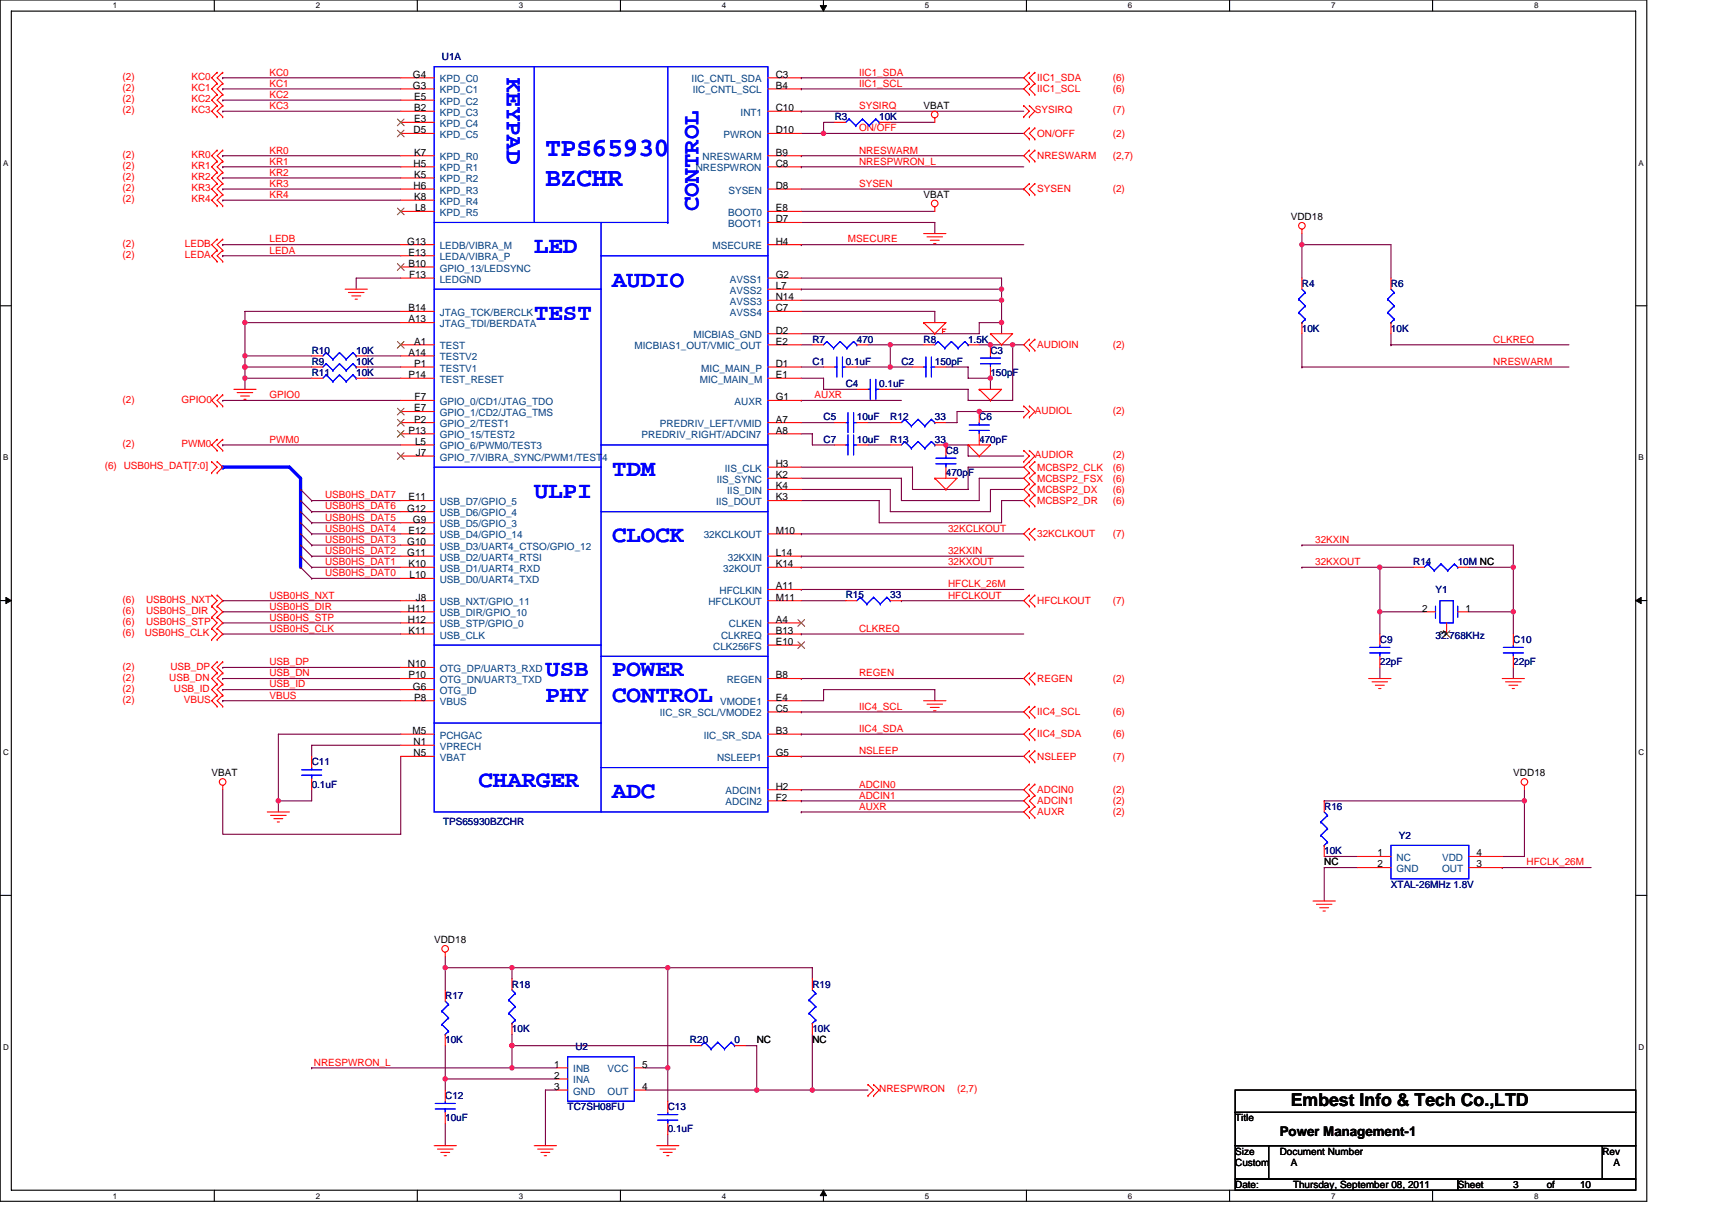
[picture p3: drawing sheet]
<svg xmlns="http://www.w3.org/2000/svg" width="297mm" height="210mm" viewBox="0 0 297 210" stroke-linecap="round" stroke-linejoin="round" font-family="sans-serif">
<path d="M0 0h285.7v208.5h-285.7zM2 1.9h281.8v204.6h-281.8z" fill="none" stroke="#000" stroke-width=".19"/>
<g fill="#fff">
<path d="M19.6 .2h.7v1.6h-.7z"/>
<path d="M19.6 206.8h.7v1.5h-.7z"/>
</g>
<path d="M37.2 0v1.9M37.2 206.5v2" fill="none" stroke="#000" stroke-width=".19"/>
<g fill="#fff">
<path d="M54.8 .2h.8v1.6h-.8z"/>
<path d="M54.8 206.8h.8v1.5h-.8z"/>
</g>
<path d="M72.4 0v1.9M72.4 206.5v2" fill="none" stroke="#000" stroke-width=".19"/>
<g fill="#fff">
<path d="M90 .2h.8v1.6h-.8z"/>
<path d="M90 206.8h.8v1.5h-.8z"/>
</g>
<path d="M107.7 0v1.9M107.7 206.5v2" fill="none" stroke="#000" stroke-width=".19"/>
<g fill="#fff">
<path d="M125.3 .2h.7v1.6h-.7z"/>
<path d="M125.3 206.8h.7v1.5h-.7z"/>
</g>
<path d="M142.9 0v1.9M142.9 206.5v2" fill="none" stroke="#000" stroke-width=".19"/>
<path d="M142.3 1h1.1l-.5 .9zM142.9 206.5l.5 1h-1.1z" fill="#000" stroke="#000" stroke-width=".17"/>
<g fill="#fff">
<path d="M160.5 .2h.7v1.6h-.7z"/>
<path d="M160.5 206.8h.7v1.5h-.7z"/>
</g>
<path d="M178.1 0v1.9M178.1 206.5v2" fill="none" stroke="#000" stroke-width=".19"/>
<g fill="#fff">
<path d="M195.7 .2h.8v1.6h-.8z"/>
<path d="M195.7 206.8h.8v1.5h-.8z"/>
</g>
<path d="M213.3 0v1.9M213.3 206.5v2" fill="none" stroke="#000" stroke-width=".19"/>
<g fill="#fff">
<path d="M230.9 .2h.8v1.6h-.8z"/>
<path d="M230.9 206.8h.8v1.5h-.8z"/>
</g>
<path d="M248.6 0v1.9M248.6 206.5v2" fill="none" stroke="#000" stroke-width=".19"/>
<g fill="#fff">
<path d="M266.2 .2h.7v1.6h-.7z"/>
<path d="M266.2 206.8h.7v1.5h-.7z"/>
<path d="M.5 27.5h.9v1.5h-.9z"/>
<path d="M284.3 27.5h.9v1.5h-.9z"/>
<path d="M.5 78.6h.9v1.6h-.9z"/>
<path d="M284.3 78.6h.9v1.6h-.9z"/>
</g>
<path d="M0 53.1h2M283.8 53.1h1.9" fill="none" stroke="#000" stroke-width=".19"/>
<g fill="#fff">
<path d="M.5 129.8h1v1.5h-1z"/>
<path d="M284.3 129.8h1v1.5h-1z"/>
</g>
<path d="M0 104.2h2M283.8 104.2h1.9" fill="none" stroke="#000" stroke-width=".19"/>
<path d="M1 103.7l1 .5-1 .6zM283.8 104.2l1-.5v1.1z" fill="#000" stroke="#000" stroke-width=".17"/>
<g fill="#fff">
<path d="M.5 181h1v1.5h-1z"/>
<path d="M284.3 181h1v1.5h-1z"/>
</g>
<path d="M0 155.4h2M283.8 155.4h1.9M214.3 189.2h69.5v3.8h-69.5zM214.3 193h69.5v5.8h-69.5zM214.3 198.8h5.8v5.8h-5.8zM220.1 198.8h57.9v5.8h-57.9zM278 198.8h5.8v5.8h-5.8zM214.3 204.6h38.6v1.9h-38.6zM252.9 204.6h30.9v1.9h-30.9z" fill="none" stroke="#000" stroke-width=".19"/>
<g fill="none" stroke="#800040" stroke-width=".19">
<path d="M38.6 13.5h.1M38.6 15.4h.1M38.6 17.4h.1M38.6 19.3h.1M38.6 13.5h30.9M38.6 15.4h30.9M38.6 19.3h30.9M38.6 17.4h30.9M139 13.5h.1M139 15.4h.1M139 19.3h.1M139 13.5h38.6"/>
<path d="M139 15.4h38.6M139 19.3h38.6M38.6 27h.1M38.6 29h.1M38.6 30.9h.1M38.6 32.8h.1M38.6 34.7h.1M38.6 27h30.9M38.6 29h30.9M38.6 30.9h30.9M38.6 32.8h30.9M38.6 34.7h30.9"/>
<path d="M139 27h.1M139 29h.1M139 36.7h23.2M139 38.6h23.2v1.9M139 27h38.6M139 29h38.6M139 32.8h38.6M142.9 23.2h.1M142.9 23.2h34.7M144.8 21.2h-1.9v2h-3.9M154.5 21.2h7.7M177.6 32.8h.1"/>
<path d="M38.6 42.5h.1M38.6 44.4h.1M38.6 42.5h30.9M38.6 44.4h30.9M42.5 56h27M42.5 56h.1M42.5 56v11.6M69.5 48.3h-7.7v1.9M69.5 54h-27v2M139 42.5h.1M139 48.3h34.8v1.9M139 50.2h34.8v1.9"/>
<path d="M139 50.2h.1M139 52.1h34.8M139 59.8h1.9M139 54h23.2v2M139 42.5h38.6M150.6 59.8h3.9M154.5 59.8h.1M154.5 59.8h5.7M154.5 59.8v3.9M169.9 59.8h1.9M171.8 59.8h.1M171.8 59.8h3.9"/>
<path d="M173.8 56h.1M173.8 56h-3.9v1.9h-30.9M173.8 52.1h.1M173.8 52.1v5.8M175.7 59.8v9.7h-7.7v-1.9h-13.5M175.7 59.8h.1M175.7 59.8h1.9M225.9 57.9v5.8M225.9 42.5h.1M225.9 40.5v2h15.4v5.8M225.9 42.5v5.8M241.3 57.9v1.9"/>
<path d="M241.3 59.8h.1M241.3 59.8h30.9M38.6 69.5h.1M38.6 77.2h.1M38.6 77.2h30.9M38.6 69.5h30.9M42.5 61.8h.1M42.5 61.8h11.6M42.5 63.7h.1M42.5 65.6h.1M42.5 65.6h11.6M42.5 63.7h11.6"/>
<path d="M63.7 61.8h5.8M63.7 63.7h5.8M63.7 65.6h5.8M139 63.7h3.9M139 65.6h3.9v2h5.8M139 73.3h5.8M139 75.3h1.9v1.9h3.9M139 69.5h.1M139 69.5h17.4M148.7 63.7h5.8M150.6 73.3h3.9M150.6 77.2h3.9"/>
<path d="M154.5 63.7h3.8M164.1 63.7h3.9v1.9h3.8M164.1 77.2h.1M164.1 77.2h3.9v1.9h9.6M169.9 71.4h-3.9v1.9h-1.9M169.9 71.4h.1M169.9 71.4h7.7M171.8 65.6h.1M171.8 65.6v2M225.9 63.7h.1M225.9 63.7h46.3M52.2 84.9h.1"/>
<path d="M52.2 86.9h.1M52.2 88.8h.1M52.2 90.7h.1M52.2 92.6h.1M52.2 94.6h.1M52.2 96.5h.1M52.2 98.4h.1M52.2 84.9l1.9 2M52.2 86.9l1.9 1.9M52.2 88.8l1.9 1.9M52.2 90.7l1.9 1.9M52.2 92.6l1.9 2"/>
<path d="M52.2 94.6l1.9 1.9M52.2 96.5l1.9 1.9M52.2 98.4l1.9 2M54.1 86.9h.1M54.1 88.8h.1M54.1 90.7h.1M54.1 92.6h.1M54.1 94.6h.1M54.1 96.5h.1M54.1 98.4h.1M54.1 86.9h15.4M54.1 88.8h15.4"/>
<path d="M54.1 90.7h15.4M54.1 92.6h15.4M54.1 94.6h15.4M54.1 96.5h15.4M54.1 98.4h15.4M139 81.1h19.3v3.8h9.7v-3.8h9.6M139 83h17.4v3.9h13.5v-3.9h7.7M139 84.9h15.5v3.9h17.3v-3.9h5.8M139 86.9h13.5v3.8h21.3v-3.8h3.8M139 96.5h.1M139 98.4h.1M139 92.6h.1"/>
<path d="M139 92.6h38.6M139 96.5h38.6M139 98.4h38.6M225.9 94.6h36.7v3.8M225.9 98.4h.1M225.9 94.6h.1M225.9 98.4h13.5M239.4 98.4h5.8M239.4 98.4h.1M239.4 98.4v11.6M254.8 98.4h7.8M262.6 98.4h.1"/>
<path d="M262.6 98.4v11.6M38.6 104.2h.1M38.6 106.2h.1M38.6 108.1h.1M38.6 110h.1M38.6 115.8h.1M38.6 117.8h.1M38.6 119.7h.1M38.6 104.2h30.9M38.6 106.2h30.9M38.6 108.1h30.9M38.6 110h30.9"/>
<path d="M38.6 115.8h30.9M38.6 117.8h30.9M38.6 119.7h30.9M54.1 100.4h.1M54.1 100.4h15.4M139 104.2h7.7M139 102.3h.1M139 110h.1M139 117.8h.1M139 110h38.6M139 117.8h38.6M139 102.3h38.6"/>
<path d="M156.4 104.2h.1M156.4 104.2h21.2M239.4 106.2h.1M239.4 115.8v2M239.4 106.2h7.7M254.8 106.2h7.8M262.6 115.8v2M262.6 106.2h.1M38.6 121.6h.1M38.6 121.6h30.9M48.3 139h.1M48.3 139v1.9"/>
<path d="M54.1 137.1v1.9h-5.8M69.5 131.3v13.5h-30.9v-7.7M69.5 127.4h-21.2v11.6M69.5 129.3h-15.4v2M139 121.6h3.9v-1.9h19.3v1.9M139 123.5h.1M139 127.4h.1M139 131.3h.1M139 137.1h.1M139 139h.1M139 139h38.6M139 123.5h38.6"/>
<path d="M139 127.4h38.6M139 131.3h38.6M139 137.1h38.6M229.8 139h.1M229.8 139h34.7M264.5 139v9.6h-3.9M264.5 137.1v1.9M139 140.9h.1M139 140.9h38.6M229.8 148.6h5.7M235.5 150.6h-5.7v5.8M260.6 150.6h.1"/>
<path d="M260.6 150.6h15.5M77.3 166v1.9M77.3 167.9v3.9M77.3 167.9h.1M77.3 167.9h38.6M88.8 179.5v2M88.8 167.9v2M88.8 167.9h.1M115.9 167.9h.1M115.9 167.9h25v2M115.9 167.9v17.4M140.9 179.5v9.7"/>
<path d="M54.1 185.3h.1M54.1 185.3h34.7M77.3 187.2h.1M77.3 181.5v5.7h19.3M77.3 195v3.8M77.3 187.2v2M88.8 185.3h7.8M88.8 181.5h.1M88.8 181.5h30.9M88.8 181.5v3.8M96.6 189.2h-2v9.6M112 185.3h3.9"/>
<path d="M112 189.2h19.3M115.9 185.3v5.8M115.9 196.9v1.9M129.4 181.5h1.9v7.7M131.3 189.2h.1M131.3 189.2h19.3M140.9 189.2h.1"/>
</g>
<g fill="#f0f" stroke="#f0f" stroke-width=".19">
<circle cx="42.5" cy="61.8" r=".38"/>
<circle cx="42.5" cy="63.7" r=".38"/>
<circle cx="42.5" cy="65.6" r=".38"/>
<circle cx="48.3" cy="139" r=".38"/>
<circle cx="142.9" cy="23.1" r=".38"/>
<circle cx="225.9" cy="42.4" r=".38"/>
<circle cx="173.8" cy="50.2" r=".38"/>
<circle cx="173.8" cy="56" r=".38"/>
<circle cx="154.5" cy="63.7" r=".38"/>
<circle cx="154.5" cy="59.8" r=".38"/>
<circle cx="171.8" cy="65.6" r=".38"/>
<circle cx="171.8" cy="59.8" r=".38"/>
<circle cx="175.7" cy="59.8" r=".37"/>
<circle cx="169.9" cy="71.4" r=".38"/>
<circle cx="164.1" cy="77.2" r=".38"/>
<circle cx="239.4" cy="106.2" r=".38"/>
<circle cx="262.6" cy="106.2" r=".38"/>
<circle cx="264.5" cy="139" r=".38"/>
<circle cx="239.4" cy="98.4" r=".38"/>
<circle cx="42.5" cy="56" r=".38"/>
<circle cx="173.8" cy="52.1" r=".38"/>
<circle cx="115.8" cy="185.3" r=".38"/>
<circle cx="115.8" cy="167.9" r=".38"/>
<circle cx="88.8" cy="167.9" r=".38"/>
<circle cx="140.9" cy="189.2" r=".38"/>
<circle cx="77.2" cy="187.2" r=".38"/>
<circle cx="88.8" cy="181.4" r=".38"/>
<circle cx="88.8" cy="185.3" r=".38"/>
<circle cx="77.2" cy="167.9" r=".38"/>
<circle cx="131.3" cy="189.2" r=".38"/>
<circle cx="262.6" cy="98.4" r=".38"/>
</g>
<path d="M38.6 81.1h11.6l2 1.9v15.4M38.6 81.1h.1" fill="none" stroke="#00f" stroke-width=".57"/>
<g fill="none" stroke="#f00" stroke-width=".19">
<path d="M37.7 12.6h.1M37.7 14.5h.1M37.7 16.4h.1M37.7 18.3h.1M37.7 12.6l-1 .9 1 1M37.7 14.5l-1 .9 1 1M37.7 16.4l-1 1 1 .9M37.7 18.3l-1 1 1 1M38.6 12.6h.1M38.6 14.5h.1M38.6 16.4h.1M38.6 18.3h.1"/>
<path d="M38.6 12.6l-.9 .9 .9 1M38.6 14.5l-.9 .9 .9 1M38.6 16.4l-.9 1 .9 .9M38.6 18.3l-.9 1 .9 1M69.5 13.5h5.8M69.5 15.4h5.8M69.5 17.4h5.8M69.5 19.3h5.8M133.2 13.5h5.8M133.2 15.4h5.8M133.2 19.3h5.8M177.6 18.3h.1"/>
<path d="M177.6 18.3l1 1-1 1M178.6 12.6h.1M178.6 14.5h.1M178.6 16.4h.1M178.6 18.3h.1M178.6 12.6l-1 .9 1 1M178.6 14.5l-1 .9 1 1M178.6 18.3l1 1-1 1M179.6 14.5h.1M179.6 12.6h.1M179.6 16.4h.1M179.6 12.6l-1 .9 1 1"/>
<path d="M179.6 14.5l-1 .9 1 1M37.7 20.3h.1M37.7 26.1h.1M37.7 28h.1M37.7 29.9h.1M37.7 31.9h.1M37.7 33.8h.1M37.7 35.7h.1M37.7 26.1l-1 .9 1 1M37.7 28l-1 1 1 .9M37.7 29.9l-1 1 1 1M37.7 31.9l-1 .9 1 1"/>
<path d="M37.7 33.8l-1 .9 1 1M38.6 20.3h.1M38.6 26.1h.1M38.6 28h.1M38.6 29.9h.1M38.6 31.9h.1M38.6 33.8h.1M38.6 35.7h.1M38.6 26.1l-.9 .9 .9 1M38.6 28l-.9 1 .9 .9M38.6 29.9l-.9 1 .9 1M38.6 31.9l-.9 .9 .9 1"/>
<path d="M38.6 33.8l-.9 .9 .9 1M69.5 21.2h5.8M69.5 23.2h5.8M69.5 27h5.8M69.5 29h5.8M69.5 30.9h5.8M69.5 32.8h5.8M69.5 34.7h5.8M69.5 36.7h5.8M133.2 23.2h5.8M133.2 27h5.8M133.2 29h5.8"/>
<path d="M133.2 32.8h5.8M133.2 36.7h5.8M133.2 38.6h5.8M144.8 21.2h1.9M152.5 21.2h2M162.2 35.9v.8M162.2 20.5v.7M177.6 20.3h.1M178.6 22.2h.1M178.6 24.1h.1M178.6 26.1h.1M178.6 28h.1"/>
<path d="M178.6 20.3h.1M178.6 31.9h.1M178.6 33.8h.1M178.6 22.2l-1 1 1 .9M178.6 26.1l-1 .9 1 1M178.6 31.9l-1 .9 1 1M179.6 24.1h.1M179.6 22.2h.1M179.6 28h.1M179.6 26.1h.1M179.6 33.8h.1M179.6 31.9h.1"/>
<path d="M179.6 22.2l-1 1 1 .9M179.6 26.1l-1 .9 1 1M179.6 31.9l-1 .9 1 1M225.9 39.8v.7M37.7 41.5h.1M37.7 43.4h.1M37.7 45.4h.1M37.7 41.5l-1 1 1 .9M37.7 43.4l-1 1 1 1M38.6 41.5h.1M38.6 43.4h.1M38.6 45.4h.1"/>
<path d="M38.6 41.5l-.9 1 .9 .9M38.6 43.4l-.9 1 .9 1M59.9 50.2h3.8M60.4 50.8h2.8M61 51.4h1.6M61.6 51.9h.4M69.5 59.8h5.8M69.5 42.5h5.8M69.5 44.4h5.8M69.5 46.3h5.8M69.5 48.3h5.8M69.5 54h5.8"/>
<path d="M69.5 56h5.8M133.2 59.8h5.8M133.2 42.5h5.8M133.2 48.3h5.8M133.2 54h5.8M133.2 50.2h5.8M133.2 52.1h5.8M133.2 57.9h5.8M140.9 59.8h2M148.7 59.8h1.9M160.2 40.5h3.9M160.2 56h3.9l-1.9 1.9"/>
<path d="M160.2 56h.1M160.2 56l2 1.9M160.2 59.8h2M160.8 41.1h2.7M161.4 41.7h1.6M162 42.3h.4M162.2 57.9h.1M163.5 57.1h.6M163.5 57.3v-.2v.8M163.5 57.5h.4M168 59.8h1.9M171.8 57.9h3.9l-1.9 1.9"/>
<path d="M171.8 57.9h.1M171.8 57.9l2 1.9M171.8 59.8v2M173.8 59.8h.1M178.6 58.9h.1M178.6 58.9l-1 .9 1 1M179.6 58.9h.1M179.6 58.9l-1 .9 1 1M225.9 48.3v1.9M225.9 56v1.9M241.3 48.3v1.9M241.3 56v1.9"/>
<path d="M37.7 68.5h.1M37.7 70.5h.1M37.7 76.2h.1M37.7 78.2h.1M37.7 68.5l-1 1 1 1M37.7 76.2l-1 1 1 1M38.6 68.5h.1M38.6 70.5h.1M38.6 76.2h.1M38.6 78.2h.1M38.6 68.5l-.9 1 .9 1M38.6 76.2l-.9 1 .9 1"/>
<path d="M40.6 67.6h3.8M41.1 68.1h2.8M41.7 68.7h1.6M42.3 69.3h.4M54.1 65.6h1.9M54.1 63.7h1.9M54.1 61.8h1.9M61.8 65.6h1.9M61.8 63.7h1.9M61.8 61.8h1.9M69.5 77.2h5.8M69.5 65.6h5.8"/>
<path d="M69.5 63.7h5.8M69.5 73.3h5.8M69.5 61.8h5.8M69.5 69.5h5.8M69.5 71.4h5.8M69.5 75.3h5.8M69.5 79.1h5.8M133.2 65.6h5.8M133.2 63.7h5.8M133.2 73.3h5.8M133.2 69.5h5.8M133.2 75.3h5.8"/>
<path d="M142.9 63.7h1.9M144.8 77.2h1.9M144.8 73.3h1.9M146.7 63.7h2M148.7 77.2h1.9M148.7 67.6h1.9M148.7 73.3h1.9M152.5 67.6h2M154.5 77.2h1.9M154.5 73.3h1.9M158.3 63.7h1.9M162.2 77.2h1.9v1.9"/>
<path d="M162.2 63.7h1.9M162.2 73.3h1.9M168 77.2h3.8l-1.9 1.9M168 77.2h.1M168 77.2l1.9 1.9M169.9 67.6h3.9l-2 1.9M169.9 67.6h.1M169.9 79.1h.1M169.9 67.6l1.9 1.9M169.9 71.4v1.9M169.9 75.3v1.9M171.8 69.5h.1"/>
<path d="M171.8 63.7v1.9M177.6 72.4h.1M177.6 70.5h.1M177.6 78.2h.1M177.6 70.5l1 .9-1 1M177.6 78.2l1 .9-1 1M178.6 60.8h.1M178.6 72.4h.1M178.6 70.5h.1M178.6 78.2h.1M178.6 70.5l1 .9-1 1M178.6 78.2l1 .9-1 1"/>
<path d="M179.6 60.8h.1M36.7 80.1h.1M36.7 82h.1M36.7 80.1l1 1-1 .9M37.7 82h.1M37.7 80.1h.1M37.7 80.1l.9 1-.9 .9M69.5 98.4h5.8M69.5 86.9h5.8M69.5 88.8h5.8M69.5 90.7h5.8M69.5 92.6h5.8"/>
<path d="M69.5 94.6h5.8M69.5 96.5h5.8M133.2 98.4h5.8M133.2 86.9h5.8M133.2 92.6h5.8M133.2 96.5h5.8M133.2 81.1h5.8M133.2 83h5.8M133.2 84.9h5.8M162.2 83h3.8l-1.9 1.9M162.2 83h.1M162.2 83l1.9 1.9"/>
<path d="M164.1 84.9h.1M164.1 81.1v1.9M177.6 80.1h.1M178.6 80.1h.1M178.6 82h.1M178.6 84h.1M178.6 85.9h.1M178.6 87.8h.1M178.6 91.7h.1M178.6 93.6h.1M178.6 80.1l-1 1 1 .9M178.6 82l-1 1 1 1"/>
<path d="M178.6 84l-1 .9 1 1M178.6 85.9l-1 1 1 .9M178.6 91.7l-1 .9 1 1M179.6 82h.1M179.6 80.1h.1M179.6 84h.1M179.6 85.9h.1M179.6 87.8h.1M179.6 93.6h.1M179.6 91.7h.1M179.6 80.1l-1 1 1 .9M179.6 82l-1 1 1 1"/>
<path d="M179.6 84l-1 .9 1 1M179.6 85.9l-1 1 1 .9M179.6 91.7l-1 .9 1 1M245.2 98.4h1.9M252.9 98.4h1.9M36.7 103.3h.1M36.7 105.2h.1M36.7 107.1h.1M36.7 109.1h.1M36.7 111h.1M36.7 103.3l1 .9-1 1M36.7 105.2l1 1-1 .9"/>
<path d="M36.7 107.1l1 1-1 1M36.7 109.1l1 .9-1 1M37.7 105.2h.1M37.7 103.3h.1M37.7 107.1h.1M37.7 109.1h.1M37.7 111h.1M37.7 114.9h.1M37.7 116.8h.1M37.7 118.7h.1M37.7 103.3l.9 .9-.9 1M37.7 105.2l.9 1-.9 .9"/>
<path d="M37.7 107.1l.9 1-.9 1M37.7 109.1l.9 .9-.9 1M37.7 114.9l-1 .9 1 1M37.7 116.8l-1 1 1 .9M37.7 118.7l-1 1 1 .9M38.6 114.9h.1M38.6 116.8h.1M38.6 118.7h.1M38.6 114.9l-.9 .9 .9 1M38.6 116.8l-.9 1 .9 .9M38.6 118.7l-.9 1 .9 .9M69.5 106.2h5.8"/>
<path d="M69.5 104.2h5.8M69.5 100.4h5.8M69.5 108.1h5.8M69.5 110h5.8M69.5 115.8h5.8M69.5 117.8h5.8M69.5 119.7h5.8M133.2 104.2h5.8M133.2 108.1h5.8M133.2 110h5.8M133.2 117.8h5.8M133.2 102.3h5.8"/>
<path d="M133.2 112h5.8M146.7 104.2h2M154.5 104.2h1.9M178.6 103.3h.1M178.6 105.2h.1M178.6 116.8h.1M178.6 118.7h.1M178.6 103.3l-1 .9 1 1M178.6 116.8l-1 1 1 .9M179.6 105.2h.1M179.6 103.3h.1M179.6 118.7h.1"/>
<path d="M179.6 116.8h.1M179.6 103.3l-1 .9 1 1M179.6 116.8l-1 1 1 .9M237.5 117.8h3.8M238.1 118.3h2.6M238.6 118.9h1.6M239.2 119.5h.4M239.4 110v2M239.4 113.9v1.9M247.1 106.2h2M251 108.1v1.9M252.9 106.2h1.9"/>
<path d="M260.6 117.8h3.9M261.2 118.3h2.7M261.8 118.9h1.5M262.4 119.5h.4M262.6 110v2M262.6 113.9v1.9M37.7 120.6h.1M37.7 122.6h.1M37.7 120.6l-1 1 1 1M38.6 136.3v.8M38.6 120.6h.1M38.6 122.6h.1"/>
<path d="M38.6 120.6l-.9 1 .9 1M54.1 131.3v1.9M54.1 135.1v2M69.5 121.6h5.8M69.5 127.4h5.8M69.5 129.3h5.8M69.5 131.3h5.8M133.2 121.6h5.8M133.2 127.4h5.8M133.2 131.3h5.8M133.2 123.5h5.8M133.2 137.1h5.8"/>
<path d="M133.2 139h5.8M160.2 121.6h3.9M160.8 122.2h2.7M161.4 122.8h1.6M162 123.3h.4M178.6 122.6h.1M178.6 124.5h.1M178.6 126.4h.1M178.6 128.4h.1M178.6 130.3h.1M178.6 132.2h.1M178.6 140h.1"/>
<path d="M178.6 136.1h.1M178.6 138h.1M178.6 122.6l-1 .9 1 1M178.6 126.4l-1 1 1 1M178.6 130.3l-1 1 1 .9M178.6 140l-1 .9 1 1M178.6 136.1l-1 1 1 .9M178.6 138l-1 1 1 1M179.6 124.5h.1M179.6 122.6h.1M179.6 128.4h.1M179.6 126.4h.1"/>
<path d="M179.6 132.2h.1M179.6 130.3h.1M179.6 140h.1M179.6 138h.1M179.6 136.1h.1M179.6 122.6l-1 .9 1 1M179.6 126.4l-1 1 1 1M179.6 130.3l-1 1 1 .9M179.6 140l-1 .9 1 1M179.6 136.1l-1 1 1 .9M179.6 138l-1 1 1 1M229.8 139v1.9"/>
<path d="M264.5 136.3v.8M46.4 140.9h3.8M46.9 141.5h2.8M47.5 142.1h1.6M48.1 142.6h.4M178.6 141.9h.1M179.6 141.9h.1M227.8 156.4h3.9M228.4 156.9h2.7M229 157.5h1.5M229.5 158.1h.5M229.8 146.7v1.9"/>
<path d="M235.5 148.6h5.8M235.5 150.6h5.8M254.8 148.6h5.8M254.8 150.6h5.8M77.3 165.2v.8M77.3 171.8v1.9M77.3 179.5v2M88.8 169.9v1.9M88.8 177.6v1.9M140.9 169.9v1.9M140.9 177.6v1.9M75.3 198.8h3.9"/>
<path d="M75.9 199.4h2.7M76.5 200h1.5M77.3 189.2v1.9M77.3 193v2M92.7 198.8h3.9M93.3 199.4h2.7M93.8 200h1.6M96.6 185.3h1.9M96.6 187.2h1.9M96.6 189.2h1.9M110.1 185.3h1.9M110.1 189.2h1.9"/>
<path d="M113.9 198.8h3.9M114.5 199.4h2.7M115.1 200h1.5M115.9 191.1v1.9M115.9 195v1.9M119.7 181.5h1.9M127.4 181.5h2M150.6 190.1h.1M150.6 188.2h.1M150.6 188.2l1 1-1 .9M151.6 190.1h.1M151.6 188.2h.1"/>
<path d="M151.6 188.2l.9 1-.9 .9M77.1 200.6h.3M94.4 200.6h.4M115.7 200.6h.4"/>
<circle cx="162.2" cy="19.9" r=".57"/>
<circle cx="162.2" cy="35.3" r=".57"/>
<circle cx="225.9" cy="39.2" r=".57"/>
<circle cx="38.6" cy="135.7" r=".57"/>
<circle cx="264.5" cy="135.7" r=".57"/>
<circle cx="77.2" cy="164.7" r=".57"/>
</g>
<g fill="none" stroke="#00f" stroke-width=".19">
<path d="M75.3 11.6h57.9v129.3h-57.9zM92.7 11.6v27M115.9 11.6v27M75.3 38.6h29M104.3 38.6v102.3M104.3 38.6h11.6M115.9 38.6h.1M147.3 20.7h.1M147.3 20.7l-.6 .5M147.3 20.7l1.2 1.1M148.5 21.8h.1M149.6 20.7h.1"/>
<path d="M149.6 20.7l-1.1 1.1M149.6 20.7l1.2 1.1M150.8 21.8h.1M152 20.7h.1M152 20.7l-1.2 1.1M152 20.7l.5 .5M152.5 21.2h.1M75.3 50.2h29M104.3 44.4h28.9M143.5 59.3h.1M143.5 59.3l-.6 .5M143.5 59.3l1.1 1.1"/>
<path d="M145.8 59.3h.1M145.8 59.3l-1.2 1.1M145.8 59.3l1.1 1.1M148.1 59.3h.1M148.1 59.3l-1.2 1.1M148.1 59.3l.6 .5M148.7 59.8h.1M162.8 59.3h.1M162.8 59.3l-.6 .5M162.8 59.3l1.1 1.1M165.1 59.3h.1M165.1 59.3l-1.2 1.1"/>
<path d="M165.1 59.3l1.1 1.1M167.4 59.3h.1M167.4 59.3l-1.2 1.1M167.4 59.3l.6 .5M168 59.8h.1M225.3 51.9h.1M225.3 54.3h.1M225.3 51.9l1.2 1.2M225.3 54.3l1.2 1.1M225.9 56h.1M225.9 50.2l.6 .6M226.5 50.8h.1"/>
<path d="M226.5 53.1h.1M226.5 55.4h.1M226.5 50.8l-1.2 1.1M226.5 53.1l-1.2 1.2M226.5 55.4l-.6 .6M240.7 51.9h.1M240.7 54.3h.1M240.7 51.9l1.2 1.2M240.7 54.3l1.2 1.1M241.3 56h.1M241.3 50.2l.6 .6M241.9 50.8h.1"/>
<path d="M241.9 53.1h.1M241.9 55.4h.1M241.9 50.8l-1.2 1.1M241.9 53.1l-1.2 1.2M241.9 55.4l-.6 .6M56.6 65h.1M56.6 63.1h.1M56.6 61.2h.1M56.6 65l-.6 .6M56.6 65l1.2 1.2M56.6 63.1l-.6 .6M56.6 63.1l1.2 1.2"/>
<path d="M56.6 61.2l-.6 .6M56.6 61.2l1.2 1.2M57.8 66.2h.1M57.8 64.3h.1M57.8 62.4h.1M58.9 65h.1M58.9 63.1h.1M58.9 61.2h.1M58.9 65l-1.1 1.2M58.9 65l1.2 1.2M58.9 63.1l-1.1 1.2M58.9 63.1l1.2 1.2"/>
<path d="M58.9 61.2l-1.1 1.2M58.9 61.2l1.2 1.2M60.1 66.2h.1M60.1 64.3h.1M60.1 62.4h.1M61.2 65h.1M61.2 63.1h.1M61.2 61.2h.1M61.2 65l-1.1 1.2M61.2 65l.6 .6M61.2 63.1l-1.1 1.2M61.2 63.1l.6 .6"/>
<path d="M61.2 61.2l-1.1 1.2M61.2 61.2l.6 .6M61.8 65.6h.1M61.8 63.7h.1M61.8 61.8h.1M104.3 77.2h28.9M144.6 60.4h.1M144.8 63.7h.4M145.2 62v3.4M146.2 62v3.4M146.2 63.7h.1M146.2 63.7h.5"/>
<path d="M146.7 77.2h.4M146.7 73.3h.4M146.9 60.4h.1M147.1 75.5v3.5M147.1 71.6v3.5M148.1 75.5v3.5M148.1 77.2h.1M148.1 71.6v3.5M148.1 73.3h.1M148.1 77.2h.6M148.1 73.3h.6M150.6 67.6h.4"/>
<path d="M151 65.8v3.5M152 65.8v3.5M152 67.6h.1M152 67.6h.5M157 76.6h.1M157 72.8h.1M157 76.6l-.6 .6M157 76.6l1.1 1.2M157 72.8l-.6 .5M157 72.8l1.1 1.1M158.1 77.8h.1M158.1 73.9h.1"/>
<path d="M159.3 76.6h.1M159.3 72.8h.1M159.3 76.6l-1.2 1.2M159.3 76.6l1.2 1.2M159.3 72.8l-1.2 1.1M159.3 72.8l1.2 1.1M160.2 63.7h.5M160.5 77.8h.1M160.5 73.9h.1M160.7 62v3.4M161.6 76.6h.1M161.6 72.8h.1"/>
<path d="M161.6 62v3.4M161.6 63.7h.1M161.6 63.7h.6M161.6 76.6l-1.1 1.2M161.6 76.6l.6 .6M161.6 72.8l-1.1 1.1M161.6 72.8l.6 .5M162.2 77.2h.1M162.2 73.3h.1M162.4 79.5h3.5M163.9 60.4h.1M164.1 79.1v.4"/>
<path d="M166.2 60.4h.1M168.2 74.7h3.4M168.2 73.7h3.4M169.9 73.3v.4M169.9 74.7h.1M169.9 74.7v.6M170.1 63.1h3.5M170.1 62.1h3.5M171.8 61.8v.3M171.8 63.1h.1M171.8 63.1v.6M75.3 81.1h29"/>
<path d="M104.3 88.8h28.9M162.4 80.5h3.5M164.1 80.5h.1M164.1 80.5v.6M247.7 97.9h.1M247.7 97.9l-.6 .5M247.7 97.9l1.2 1.1M248.9 99h.1M250 97.9h.1M250 97.9l-1.1 1.1M250 97.9l1.2 1.1M251.2 99h.1"/>
<path d="M252.3 97.9h.1M252.3 97.9l-1.1 1.1M252.3 97.9l.6 .5M252.9 98.4h.1M75.3 112h29M104.3 113.9h28.9M149.3 103.7h.1M149.3 103.7l-.6 .5M149.3 103.7l1.1 1.1M150.4 104.8h.1M151.6 103.7h.1M151.6 103.7l-1.2 1.1"/>
<path d="M151.6 103.7l1.1 1.1M152.7 104.8h.1M153.9 103.7h.1M153.9 103.7l-1.2 1.1M153.9 103.7l.6 .5M154.5 104.2h.1M237.7 113.3h3.4M237.7 112.4h3.4M239.4 112v.4M239.4 113.3h.1M239.4 113.3v.6M249.1 107.1h.1"/>
<path d="M249.1 105.2v1.9M249.8 104.2h2.4v3.9h-2.4zM252.9 105.2v1.9M260.8 113.3h3.5M260.8 112.4h3.5M262.6 112v.4M262.6 113.3h.1M262.6 113.3v.6M52.3 134.5h3.5M52.3 133.6h3.5M54.1 133.2v.4M54.1 134.5h.1"/>
<path d="M54.1 134.5v.6M75.3 125.5h29M104.3 133.2h28.9M229.2 142.6h.1M229.2 145h.1M229.2 142.6l1.1 1.2M229.2 145l1.1 1.1M229.8 146.7h.1M229.8 140.9l.5 .6M230.3 141.5h.1M230.3 143.8h.1M230.3 146.1h.1"/>
<path d="M230.3 141.5l-1.1 1.1M230.3 143.8l-1.1 1.2M230.3 146.1l-.5 .6M241.3 146.7h13.5v5.8h-13.5zM76.7 175.5h.1M76.7 177.8h.1M76.7 175.5l1.1 1.1M76.7 177.8l1.1 1.1M77.3 179.5h.1M77.3 173.7l.5 .6M77.8 174.3h.1M77.8 176.6h.1"/>
<path d="M77.8 178.9h.1M77.8 174.3l-1.1 1.2M77.8 176.6l-1.1 1.2M77.8 178.9l-.5 .6M88.3 173.5h.1M88.3 175.9h.1M88.3 173.5l1.1 1.2M88.3 175.9l1.1 1.1M88.8 177.6h.1M88.8 171.8l.6 .6M89.4 172.4h.1M89.4 174.7h.1"/>
<path d="M89.4 177h.1M89.4 172.4l-1.1 1.1M89.4 174.7l-1.1 1.2M89.4 177l-.6 .6M140.4 173.5h.1M140.4 175.9h.1M140.4 173.5l1.1 1.2M140.4 175.9l1.1 1.1M140.9 177.6h.1M140.9 171.8l.6 .6M141.5 172.4h.1M141.5 174.7h.1"/>
<path d="M141.5 177h.1M141.5 172.4l-1.1 1.1M141.5 174.7l-1.1 1.2M141.5 177l-.6 .6M75.5 192.4h3.5M75.5 191.5h3.5M77.3 191.1v.4M77.3 192.4h.1M77.3 192.4v.6M98.5 183.4h11.6v7.7h-11.6zM114.1 194.4h3.5M114.1 193.4h3.5"/>
<path d="M115.9 193v.4M115.9 194.4h.1M115.9 194.4v.6M122.2 180.9h.1M122.2 180.9l-.6 .6M122.2 180.9l1.2 1.1M123.4 182h.1M124.5 180.9h.1M124.5 180.9l-1.1 1.1M124.5 180.9l1.2 1.1M125.7 182h.1M126.9 180.9h.1"/>
<path d="M126.9 180.9l-1.2 1.1M126.9 180.9l.5 .6M127.4 181.5h.1"/>
</g>
<g fill="none" stroke="#804000" stroke-width=".17">
<path d="M69 20.7l1.1 1.1M69 22.6l1.1 1.1M69 36.1l1.1 1.2M70.1 20.7l-1.2 1.1M70.1 22.6l-1.2 1.1M70.1 36.1l-1.2 1.2M69 45.8l1.1 1.1M69 59.3l1.1 1.1M70.1 45.8l-1.2 1.1M70.1 59.3l-1.2 1.1M69 70.8l1.1 1.2M69 72.8l1.1 1.1"/>
<path d="M69 74.7l1.1 1.2M69 78.6l1.1 1.1M70.1 70.8l-1.2 1.2M70.1 72.8l-1.2 1.1M70.1 74.7l-1.2 1.2M70.1 78.6l-1.2 1.1M138.4 107.5l1.2 1.2M138.4 111.4l1.2 1.1M139.6 107.5l-1.2 1.2M139.6 111.4l-1.2 1.1M250.4 109.5l1.2 1.1M251.6 109.5l-1.2 1.1"/>
</g>
<g font-size="4.6" fill="#00f">
<text x="94.6" y="27">TPS65930</text>
<text x="94.6" y="32.3">BZCHR</text>
</g>
<g font-size="4" fill="#00f">
<text x="87.9" y="13.5" transform="rotate(90 87.9 13.5)">KEYPAD</text>
<text x="121.2" y="36.7" transform="rotate(-90 121.2 36.7)">CONTROL</text>
<text x="92.7" y="43.9">LED</text>
<text x="106.2" y="49.7">AUDIO</text>
<text x="92.7" y="55.5">TEST</text>
<text x="106.2" y="82.5">TDM</text>
<text x="92.7" y="86.4">ULPI</text>
<text x="106.2" y="94.1">CLOCK</text>
<text x="94.6" y="117.3">USB</text>
<text x="106.2" y="117.3">POWER</text>
<text x="94.6" y="121.9">PHY</text>
<text x="106.2" y="121.9">CONTROL</text>
<text x="83" y="136.6">CHARGER</text>
<text x="106.2" y="138.5">ADC</text>
</g>
<text font-size="3.1" x="224" y="192">Embest Info &amp; Tech Co.,LTD</text>
<text font-size="2.3" x="222" y="197.1">Power Management-1</text>
<g font-size="1.7" fill="#000080">
<text x="76.7" y="10.4">U1A</text>
<text x="144.8" y="20.8">R3</text>
<text x="152.5" y="20.8">10K</text>
<text x="225.9" y="49.8">R4</text>
<text x="241.3" y="49.8">R6</text>
<text x="140.9" y="59.5">R7</text>
<text x="148.7" y="59.5">470</text>
<text x="160.2" y="59.5">R8</text>
<text x="168" y="59.5">1.5K</text>
<text x="225.9" y="57.5">10K</text>
<text x="241.3" y="57.5">10K</text>
<text x="54.1" y="65.2">R11</text>
<text x="54.1" y="63.3">R9</text>
<text x="54.1" y="61.4">R10</text>
<text x="61.8" y="65.2">10K</text>
<text x="61.8" y="61.4">10K</text>
<text x="61.8" y="63.3">10K</text>
<text x="140.9" y="63.3">C1</text>
<text x="146.7" y="63.3">0.1uF</text>
<text x="156.4" y="63.3">C2</text>
<text x="162.2" y="63.3">150pF</text>
<text x="171.8" y="61.4">C3</text>
<text x="171.8" y="65.2">150pF</text>
<text x="146.7" y="67.2">C4</text>
<text x="152.5" y="67.2">0.1uF</text>
<text x="142.9" y="76.8">C7</text>
<text x="142.9" y="73">C5</text>
<text x="148.7" y="76.8">10uF</text>
<text x="148.7" y="73">10uF</text>
<text x="154.5" y="76.8">R13</text>
<text x="154.5" y="73">R12</text>
<text x="162.2" y="76.8">33</text>
<text x="162.2" y="73">33</text>
<text x="169.9" y="73">C6</text>
<text x="169.9" y="76.8">470pF</text>
<text x="164.1" y="78.8">C8</text>
<text x="164.1" y="82.6">470pF</text>
<text x="245.2" y="98.1">R14</text>
<text x="252.9" y="98.1">10M NC</text>
<text x="146.7" y="103.8">R15</text>
<text x="154.5" y="103.8">33</text>
<text x="249.1" y="102.9">Y1</text>
<text x="239.4" y="111.6">C9</text>
<text x="249.1" y="110.8">32.768KHz</text>
<text x="262.6" y="111.6">C10</text>
<text x="239.4" y="115.4">22pF</text>
<text x="262.6" y="115.4">22pF</text>
<text x="54.1" y="132.8">C11</text>
<text x="54.1" y="136.7">0.1uF</text>
<text x="76.9" y="143.2">TPS65930BZCHR</text>
<text x="229.8" y="140.5">R16</text>
<text x="229.8" y="148.3">10K</text>
<text x="242.7" y="145.5">Y2</text>
<text x="241.3" y="154.1">XTAL-26MHz 1.8V</text>
<text x="77.3" y="173.4">R17</text>
<text x="88.8" y="171.4">R18</text>
<text x="140.9" y="171.4">R19</text>
<text x="88.8" y="179.1">10K</text>
<text x="140.9" y="179.1">10K</text>
<text x="77.3" y="181.1">10K</text>
<text x="99.8" y="182.2">U2</text>
<text x="119.7" y="181.1">R20</text>
<text x="127.4" y="181.1">0</text>
<text x="77.3" y="190.7">C12</text>
<text x="77.3" y="194.6">10uF</text>
<text x="98.5" y="192.7">TC7SH08FU</text>
<text x="115.9" y="192.7">C13</text>
<text x="115.9" y="196.5">0.1uF</text>
</g>
<g font-size="1.7" fill="#f00">
<text x="21.3" y="13.9">(2)</text>
<text x="21.3" y="15.8">(2)</text>
<text x="21.3" y="17.8">(2)</text>
<text x="33.2" y="13.9">KC0</text>
<text x="33.2" y="15.8">KC1</text>
<text x="33.2" y="17.8">KC2</text>
<text x="46.8" y="13.1">KC0</text>
<text x="46.8" y="15">KC1</text>
<text x="46.8" y="17">KC2</text>
<text x="149.1" y="13.1">IIC1_SDA</text>
<text x="149.1" y="15">IIC1_SCL</text>
<text x="180" y="14.1">IIC1_SDA</text>
<text x="180" y="16">IIC1_SCL</text>
<text x="193.1" y="16">(6)</text>
<text x="193.1" y="14.1">(6)</text>
<text x="21.3" y="19.7">(2)</text>
<text x="33.2" y="19.7">KC3</text>
<text x="46.8" y="18.9">KC3</text>
<text x="149.1" y="18.9">SYSIRQ</text>
<text x="149.1" y="22.8">ON/OFF</text>
<text x="179.6" y="19.7">SYSIRQ</text>
<text x="180" y="23.7">ON/OFF</text>
<text x="193.1" y="19.7">(7)</text>
<text x="193.1" y="23.7">(2)</text>
<text x="21.3" y="27.4">(2)</text>
<text x="21.3" y="29.3">(2)</text>
<text x="33.2" y="27.4">KR0</text>
<text x="33.2" y="29.3">KR1</text>
<text x="46.8" y="26.6">KR0</text>
<text x="46.8" y="28.6">KR1</text>
<text x="149.1" y="26.6">NRESWARM</text>
<text x="149.1" y="28.6">NRESPWRON_L</text>
<text x="180" y="27.6">NRESWARM</text>
<text x="193.1" y="27.6">(2,7)</text>
<text x="21.3" y="31.3">(2)</text>
<text x="21.3" y="33.2">(2)</text>
<text x="21.3" y="35.1">(2)</text>
<text x="33.2" y="31.3">KR2</text>
<text x="33.2" y="33.2">KR3</text>
<text x="33.2" y="35.1">KR4</text>
<text x="46.8" y="30.5">KR2</text>
<text x="46.8" y="32.4">KR3</text>
<text x="46.8" y="34.4">KR4</text>
<text x="149.1" y="32.4">SYSEN</text>
<text x="180" y="33.4">SYSEN</text>
<text x="193.1" y="33.4">(2)</text>
<text x="21.3" y="42.8">(2)</text>
<text x="21.3" y="44.8">(2)</text>
<text x="32.1" y="42.8">LEDB</text>
<text x="32.1" y="44.8">LEDA</text>
<text x="46.8" y="42.1">LEDB</text>
<text x="46.8" y="44">LEDA</text>
<text x="147.1" y="42.1">MSECURE</text>
<text x="259.1" y="59.5">CLKREQ</text>
<text x="180" y="60.4">AUDIOIN</text>
<text x="193.1" y="60.4">(2)</text>
<text x="259.1" y="63.3">NRESWARM</text>
<text x="21.3" y="69.9">(2)</text>
<text x="31.5" y="69.9">GPIO0</text>
<text x="46.8" y="69.1">GPIO0</text>
<text x="141.3" y="69.1">AUXR</text>
<text x="179.6" y="71.8">AUDIOL</text>
<text x="193.1" y="71.8">(2)</text>
<text x="21.3" y="77.6">(2)</text>
<text x="31.5" y="77.6">PWM0</text>
<text x="46.8" y="76.8">PWM0</text>
<text x="18.2" y="81.4">(6) USB0HS_DAT[7:0]</text>
<text x="179.6" y="79.5">AUDIOR</text>
<text x="180" y="81.7">MCBSP2_CLK</text>
<text x="180" y="83.6">MCBSP2_FSX</text>
<text x="193.1" y="81.7">(6)</text>
<text x="193.1" y="83.6">(6)</text>
<text x="193.1" y="79.5">(2)</text>
<text x="56.4" y="86.5">USB0HS_DAT7</text>
<text x="56.4" y="88.4">USB0HS_DAT6</text>
<text x="180" y="85.5">MCBSP2_DX</text>
<text x="180" y="87.4">MCBSP2_DR</text>
<text x="193.1" y="87.4">(6)</text>
<text x="193.1" y="85.5">(6)</text>
<text x="56.4" y="90.3">USB0HS_DAT5</text>
<text x="56.4" y="92.3">USB0HS_DAT4</text>
<text x="56.4" y="94.2">USB0HS_DAT3</text>
<text x="164.5" y="92.3">32KCLKOUT</text>
<text x="180" y="93.2">32KCLKOUT</text>
<text x="193.1" y="93.2">(7)</text>
<text x="228.2" y="94.2">32KXIN</text>
<text x="56.4" y="96.1">USB0HS_DAT2</text>
<text x="56.4" y="98.1">USB0HS_DAT1</text>
<text x="56.4" y="100">USB0HS_DAT0</text>
<text x="164.5" y="96.1">32KXIN</text>
<text x="164.5" y="98.1">32KXOUT</text>
<text x="164.5" y="101.9">HFCLK_26M</text>
<text x="228.2" y="98.1">32KXOUT</text>
<text x="21.3" y="104.6">(6)</text>
<text x="21.3" y="106.6">(6)</text>
<text x="25.3" y="104.6">USB0HS_NXT</text>
<text x="25.3" y="106.6">USB0HS_DIR</text>
<text x="46.8" y="103.9">USB0HS_NXT</text>
<text x="46.8" y="105.8">USB0HS_DIR</text>
<text x="46.8" y="107.7">USB0HS_STP</text>
<text x="164.5" y="103.9">HFCLKOUT</text>
<text x="180" y="104.8">HFCLKOUT</text>
<text x="193.1" y="104.8">(7)</text>
<text x="21.3" y="110.4">(6)</text>
<text x="21.3" y="108.5">(6)</text>
<text x="25.1" y="110.4">USB0HS_CLK</text>
<text x="25.3" y="108.5">USB0HS_STP</text>
<text x="46.8" y="109.6">USB0HS_CLK</text>
<text x="149.1" y="109.6">CLKREQ</text>
<text x="21.3" y="116.2">(2)</text>
<text x="21.3" y="118.1">(2)</text>
<text x="29.4" y="118.1">USB_DN</text>
<text x="29.6" y="116.2">USB_DP</text>
<text x="46.8" y="115.4">USB_DP</text>
<text x="46.8" y="117.4">USB_DN</text>
<text x="46.8" y="119.3">USB_ID</text>
<text x="149.1" y="117.4">REGEN</text>
<text x="180" y="118.3">REGEN</text>
<text x="193.1" y="118.3">(2)</text>
<text x="21.3" y="122">(2)</text>
<text x="21.3" y="120.1">(2)</text>
<text x="30.2" y="120.1">USB_ID</text>
<text x="31.9" y="122">VBUS</text>
<text x="46.8" y="121.2">VBUS</text>
<text x="149.1" y="123.2">IIC4_SCL</text>
<text x="180" y="124.1">IIC4_SCL</text>
<text x="193.1" y="124.1">(6)</text>
<text x="149.1" y="127">IIC4_SDA</text>
<text x="149.1" y="130.9">NSLEEP</text>
<text x="180" y="128">IIC4_SDA</text>
<text x="180" y="131.8">NSLEEP</text>
<text x="193.1" y="128">(6)</text>
<text x="193.1" y="131.8">(7)</text>
<text x="149.1" y="136.7">ADCIN0</text>
<text x="180" y="137.6">ADCIN0</text>
<text x="193.1" y="137.6">(2)</text>
<text x="149.1" y="138.6">ADCIN1</text>
<text x="149.1" y="140.5">AUXR</text>
<text x="180" y="141.5">AUXR</text>
<text x="180" y="139.6">ADCIN1</text>
<text x="193.1" y="139.6">(2)</text>
<text x="193.1" y="141.5">(2)</text>
<text x="264.9" y="150.2">HFCLK_26M</text>
<text x="54.5" y="184.9">NRESPWRON_L</text>
<text x="152.5" y="189.6">NRESPWRON</text>
<text x="166" y="189.6">(2,7)</text>
</g>
<g font-size="1.7">
<text x="71.6" y="13.5">G4</text>
<text x="71.6" y="15.4">G3</text>
<text x="71.8" y="17.4">E5</text>
<text x="134.6" y="13.5">C3</text>
<text x="134.6" y="15.4">B4</text>
<text x="71.8" y="23.1">D5</text>
<text x="71.8" y="19.3">B2</text>
<text x="71.8" y="21.2">E3</text>
<text x="134.6" y="23.1">D10</text>
<text x="134.6" y="19.3">C10</text>
<text x="160.2" y="18.9">VBAT</text>
<text x="71.8" y="28.9">H5</text>
<text x="71.8" y="27">K7</text>
<text x="134.6" y="28.9">C8</text>
<text x="134.6" y="27">B9</text>
<text x="71.8" y="32.8">H6</text>
<text x="71.8" y="30.9">K5</text>
<text x="71.8" y="34.7">K8</text>
<text x="134.6" y="32.8">D8</text>
<text x="160.2" y="34.4">VBAT</text>
<text x="72" y="36.7">L8</text>
<text x="134.6" y="36.7">E8</text>
<text x="134.6" y="38.6">D7</text>
<text x="224" y="38.2">VDD18</text>
<text x="70.7" y="42.4">G13</text>
<text x="70.9" y="44.4">E13</text>
<text x="70.9" y="46.3">B10</text>
<text x="134.6" y="42.4">H4</text>
<text x="71" y="48.2">F13</text>
<text x="134.6" y="48.2">G2</text>
<text x="134.6" y="50.2">L7</text>
<text x="134.6" y="52.1">N14</text>
<text x="70.9" y="54">B14</text>
<text x="70.9" y="56">A13</text>
<text x="71.8" y="59.8">A1</text>
<text x="134.6" y="57.9">D2</text>
<text x="134.6" y="59.8">E2</text>
<text x="134.6" y="54">C7</text>
<text x="70.9" y="61.7">A14</text>
<text x="70.9" y="65.6">P14</text>
<text x="71.8" y="63.7">P1</text>
<text x="134.6" y="63.7">D1</text>
<text x="134.6" y="65.6">E1</text>
<text x="71.8" y="71.4">E7</text>
<text x="71.9" y="69.5">F7</text>
<text x="134.6" y="69.5">G1</text>
<text x="70.9" y="75.3">P13</text>
<text x="71.8" y="73.3">P2</text>
<text x="72" y="77.2">L5</text>
<text x="134.6" y="75.3">A8</text>
<text x="134.6" y="73.3">A7</text>
<text x="72.1" y="79.1">J7</text>
<text x="134.6" y="83">K2</text>
<text x="134.6" y="81">H3</text>
<text x="70.7" y="88.8">G12</text>
<text x="70.9" y="86.8">E11</text>
<text x="134.6" y="84.9">K4</text>
<text x="134.6" y="86.8">K3</text>
<text x="70.7" y="94.6">G10</text>
<text x="70.9" y="92.6">E12</text>
<text x="71.6" y="90.7">G9</text>
<text x="134.6" y="92.6">M10</text>
<text x="70.7" y="96.5">G11</text>
<text x="70.9" y="98.4">K10</text>
<text x="71.1" y="100.4">L10</text>
<text x="134.6" y="96.5">L14</text>
<text x="134.6" y="98.4">K14</text>
<text x="70.8" y="106.2">H11</text>
<text x="72.1" y="104.2">J8</text>
<text x="134.6" y="104.2">M11</text>
<text x="134.6" y="102.3">A11</text>
<text x="246.7" y="106.2">2</text>
<text x="254.3" y="106.2">1</text>
<text x="70.8" y="108.1">H12</text>
<text x="70.9" y="110">K11</text>
<text x="134.6" y="111.9">E10</text>
<text x="134.6" y="110">B13</text>
<text x="134.6" y="108.1">A4</text>
<text x="251" y="110.4" transform="rotate(-90 251 110.4)">3</text>
<text x="70.8" y="115.8">N10</text>
<text x="70.9" y="117.7">P10</text>
<text x="71.6" y="119.7">G6</text>
<text x="134.6" y="117.7">B8</text>
<text x="71.8" y="121.6">P8</text>
<text x="134.6" y="121.6">E4</text>
<text x="134.6" y="123.5">C5</text>
<text x="71.6" y="127.4">M5</text>
<text x="71.8" y="129.3">N1</text>
<text x="71.8" y="131.2">N5</text>
<text x="134.6" y="127.4">B3</text>
<text x="134.6" y="131.2">G5</text>
<text x="36.7" y="134.7">VBAT</text>
<text x="134.6" y="137">H2</text>
<text x="262.6" y="134.7">VDD18</text>
<text x="134.6" y="139">F2</text>
<text x="239" y="148.6">1</text>
<text x="256.2" y="148.6">4</text>
<text x="229.8" y="150.2">NC</text>
<text x="239" y="150.5">2</text>
<text x="256.2" y="150.5">3</text>
<text x="75.3" y="163.7">VDD18</text>
<text x="96.2" y="185.3">1</text>
<text x="111.4" y="185.3">5</text>
<text x="131.3" y="181.1">NC</text>
<text x="140.9" y="181.1">NC</text>
<text x="96.2" y="187.2">2</text>
<text x="96.2" y="189.1">3</text>
<text x="111.4" y="189.1">4</text>
<text x="214.3" y="194.6">Title</text>
<text x="214.3" y="200.4">Size</text>
<text x="214.3" y="202.3">Custom</text>
<text x="222" y="200.4">Document Number</text>
<text x="224" y="202.3">A</text>
<text x="278" y="200.4">Rev</text>
<text x="279.9" y="202.3">A</text>
<text x="214.3" y="206.2">Date:</text>
<text x="224.3" y="206.2">Thursday, September 08, 2011</text>
<text x="252.9" y="206.2">Sheet</text>
<text x="262.6" y="206.2">3</text>
<text x="268.4" y="206.2">of</text>
<text x="274.1" y="206.2">10</text>
</g>
<g font-size="1.7" fill="#004080">
<text x="76.3" y="14.3">KPD_C0</text>
<text x="76.3" y="16.2">KPD_C1</text>
<text x="120" y="14.3">IIC_CNTL_SDA</text>
<text x="120.2" y="16.2">IIC_CNTL_SCL</text>
<text x="76.3" y="18.2">KPD_C2</text>
<text x="76.3" y="20.1">KPD_C3</text>
<text x="76.3" y="22">KPD_C4</text>
<text x="76.3" y="23.9">KPD_C5</text>
<text x="125.5" y="23.9">PWRON</text>
<text x="128.5" y="20.1">INT1</text>
<text x="76.3" y="27.8">KPD_R0</text>
<text x="76.3" y="29.7">KPD_R1</text>
<text x="120.7" y="29.7">NRESPWRON</text>
<text x="121.9" y="27.8">NRESWARM</text>
<text x="76.3" y="31.7">KPD_R2</text>
<text x="76.3" y="33.6">KPD_R3</text>
<text x="76.3" y="35.5">KPD_R4</text>
<text x="126.4" y="33.6">SYSEN</text>
<text x="76.3" y="37.5">KPD_R5</text>
<text x="126.4" y="37.5">BOOT0</text>
<text x="126.4" y="39.4">BOOT1</text>
<text x="76.3" y="43.2">LEDB/VIBRA_M</text>
<text x="76.3" y="45.2">LEDA/VIBRA_P</text>
<text x="76.3" y="47.1">GPIO_13/LEDSYNC</text>
<text x="123.6" y="43.2">MSECURE</text>
<text x="76.3" y="49">LEDGND</text>
<text x="126.6" y="49">AVSS1</text>
<text x="126.6" y="51">AVSS2</text>
<text x="126.6" y="52.9">AVSS3</text>
<text x="76.3" y="54.8">JTAG_TCK/BERCLK</text>
<text x="76.3" y="56.8">JTAG_TDI/BERDATA</text>
<text x="120.3" y="58.7">MICBIAS_GND</text>
<text x="126.6" y="54.8">AVSS4</text>
<text x="76.3" y="60.6">TEST</text>
<text x="76.3" y="62.5">TESTV2</text>
<text x="76.3" y="64.5">TESTV1</text>
<text x="110.1" y="60.6">MICBIAS1_OUT/VMIC_OUT</text>
<text x="121.7" y="64.5">MIC_MAIN_P</text>
<text x="76.3" y="66.4">TEST_RESET</text>
<text x="76.3" y="70.3">GPIO_0/CD1/JTAG_TDO</text>
<text x="121.4" y="66.4">MIC_MAIN_M</text>
<text x="127.5" y="70.3">AUXR</text>
<text x="76.3" y="72.2">GPIO_1/CD2/JTAG_TMS</text>
<text x="76.3" y="74.1">GPIO_2/TEST1</text>
<text x="76.3" y="76.1">GPIO_15/TEST2</text>
<text x="76.3" y="78">GPIO_6/PWM0/TEST3</text>
<text x="111.3" y="76.1">PREDRIV_RIGHT/ADCIN7</text>
<text x="114.5" y="74.1">PREDRIV_LEFT/VMID</text>
<text x="76.3" y="79.9">GPIO_7/VIBRA_SYNC/PWM1/TEST4</text>
<text x="124.4" y="83.8">IIS_SYNC</text>
<text x="125.8" y="81.9">IIS_CLK</text>
<text x="76.3" y="87.7">USB_D7/GPIO_5</text>
<text x="76.3" y="89.6">USB_D6/GPIO_4</text>
<text x="124.2" y="87.7">IIS_DOUT</text>
<text x="126.2" y="85.7">IIS_DIN</text>
<text x="76.3" y="91.5">USB_D5/GPIO_3</text>
<text x="76.3" y="93.4">USB_D4/GPIO_14</text>
<text x="76.3" y="95.4">USB_D3/UART4_CTSO/GPIO_12</text>
<text x="122.1" y="93.4">32KCLKOUT</text>
<text x="76.3" y="97.3">USB_D2/UART4_RTSI</text>
<text x="76.3" y="99.2">USB_D1/UART4_RXD</text>
<text x="76.3" y="101.2">USB_D0/UART4_TXD</text>
<text x="125.5" y="99.2">32KOUT</text>
<text x="126.3" y="97.3">32KXIN</text>
<text x="76.3" y="105">USB_NXT/GPIO_11</text>
<text x="76.3" y="107">USB_DIR/GPIO_10</text>
<text x="122.9" y="105">HFCLKOUT</text>
<text x="124.8" y="103.1">HFCLKIN</text>
<text x="76.3" y="108.9">USB_STP/GPIO_0</text>
<text x="76.3" y="110.8">USB_CLK</text>
<text x="123.7" y="112.7">CLK256FS</text>
<text x="125.1" y="110.8">CLKREQ</text>
<text x="126.5" y="108.9">CLKEN</text>
<text x="76.3" y="116.6">OTG_DP/UART3_RXD</text>
<text x="76.3" y="118.5">OTG_DN/UART3_TXD</text>
<text x="126.1" y="118.5">REGEN</text>
<text x="76.3" y="120.5">OTG_ID</text>
<text x="76.3" y="122.4">VBUS</text>
<text x="114.5" y="124.3">IIC_SR_SCL/VMODE2</text>
<text x="124.9" y="122.4">VMODE1</text>
<text x="76.3" y="128.2">PCHGAC</text>
<text x="76.3" y="130.1">VPRECH</text>
<text x="122.1" y="128.2">IIC_SR_SDA</text>
<text x="76.3" y="132">VBAT</text>
<text x="124.4" y="132">NSLEEP1</text>
<text x="125.9" y="137.8">ADCIN1</text>
<text x="125.9" y="139.8">ADCIN2</text>
<text x="242.3" y="149.4">NC</text>
<text x="250.2" y="149.4">VDD</text>
<text x="242.3" y="151.3">GND</text>
<text x="250.2" y="151.3">OUT</text>
<text x="99.5" y="186.1">INB</text>
<text x="99.5" y="188">INA</text>
<text x="99.5" y="189.9">GND</text>
<text x="105.4" y="186.1">VCC</text>
<text x="105.4" y="189.9">OUT</text>
</g>
<g font-size="1.4">
<text x="19.6" y="1.5">1</text>
<text x="54.8" y="1.5">2</text>
<text x="90" y="1.5">3</text>
<text x="125.3" y="1.5">4</text>
<text x="160.5" y="1.5">5</text>
<text x="195.7" y="1.5">6</text>
<text x="230.9" y="1.5">7</text>
<text x="266.2" y="1.5">8</text>
<text x=".5" y="28.7">A</text>
<text x="284.3" y="28.7">A</text>
<text x=".5" y="79.9">B</text>
<text x="284.3" y="79.9">B</text>
<text x=".5" y="131">C</text>
<text x="284.3" y="131">C</text>
<text x=".5" y="182.2">D</text>
<text x="284.3" y="182.2">D</text>
<text x="19.6" y="208">1</text>
<text x="54.8" y="208">2</text>
<text x="90" y="208">3</text>
<text x="125.3" y="208">4</text>
<text x="160.5" y="208">5</text>
<text x="195.7" y="208">6</text>
<text x="230.9" y="208">7</text>
<text x="266.2" y="208">8</text>
</g>
</svg>
